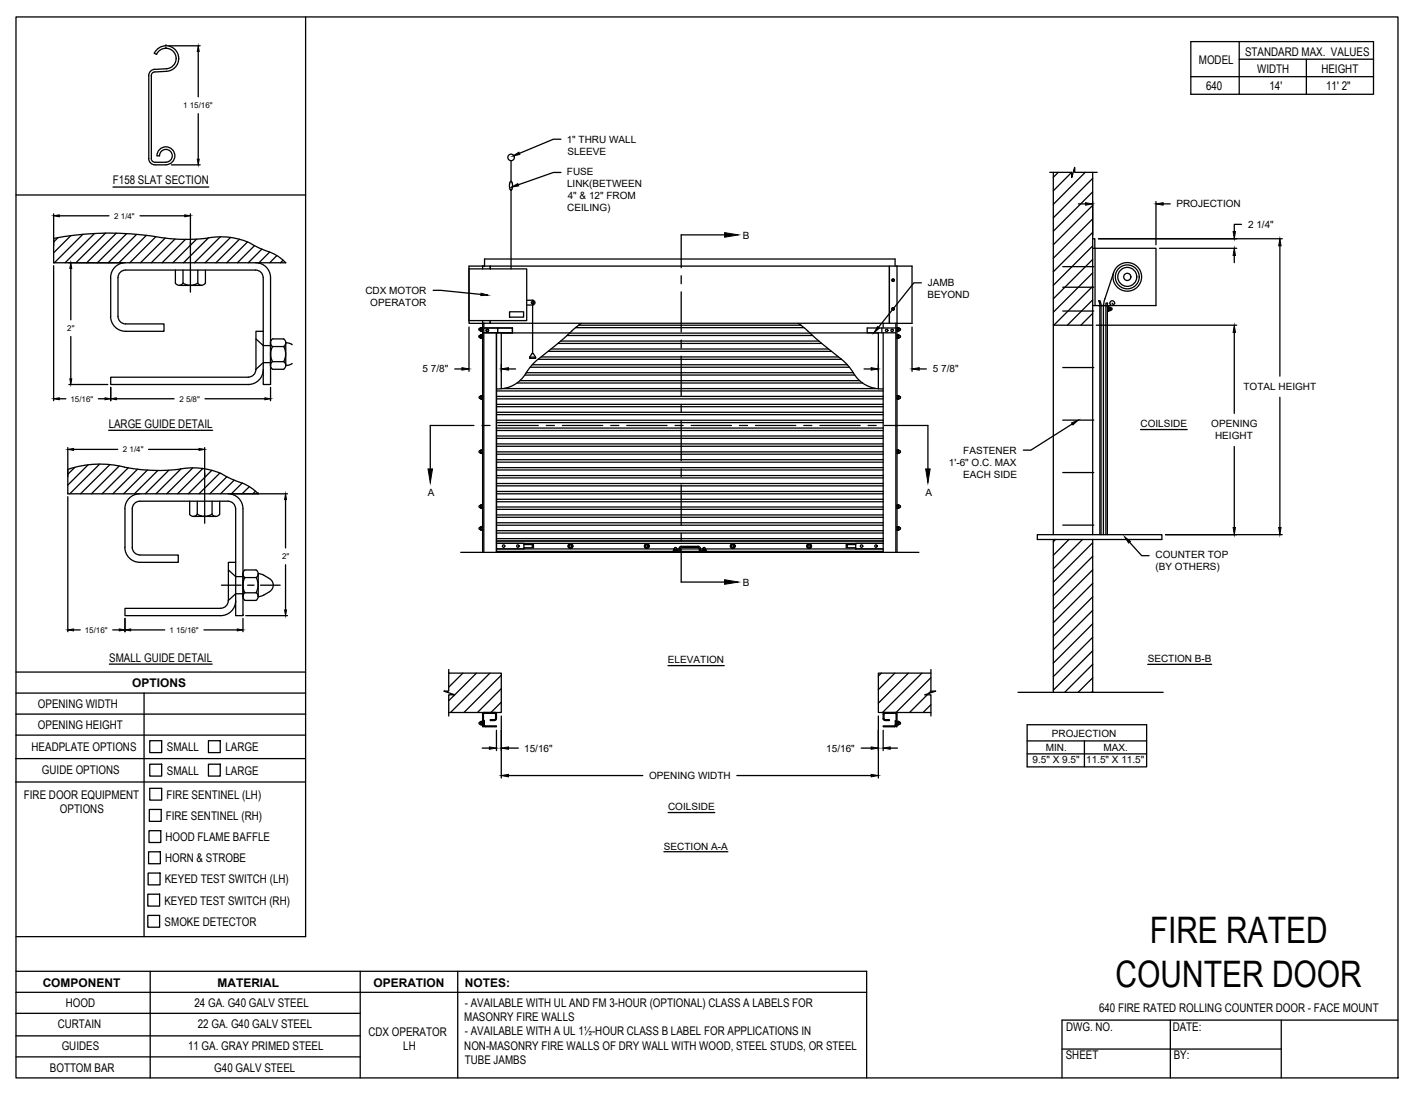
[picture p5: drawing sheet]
<svg xmlns="http://www.w3.org/2000/svg" width="279mm" height="216mm" viewBox="0 0 279 216" stroke-linecap="round" stroke-linejoin="round" font-family="sans-serif">
<!-- layer: ANNOTATIONS -->
<g fill="none" stroke="#000" stroke-width=".25">
<path d="M33.3 9h6.2M39.1 10.2v8.9M33.8 32.5h5.7M39.1 22.4v9M110.7 27.5h-1.5l-6.7 2.8M110.7 34h-1.5l-6.9 2.5M215.6 39.8v6.6M228.1 39.8v8.5M10.6 42.2v6.3M10.6 52.4v26.7M11.7 42.6h9.8M13.6 51.9h10.6"/>
<path d="M14 53v10.1M27.6 42.6h8.8M37.6 42.2v6.3M85.5 57.3h1.5l7.9 .8M181.8 55.8h-1.5l-7 8.8M212.8 40.2h1.4M216.7 47.1h36.3M228.8 49h15.2M229.5 40.2h1.4M243.5 50.4v1.4M245 44.3h-1.5v1.4M252.5 48.5v25.7"/>
<path d="M11.7 78.7h1.3M13.6 75.9h7.7M14 66.4v8.4M19.4 78.7h1.3M21.8 76.5v2.6M23 78.7h11.4M40.4 78.7h11.9M53.4 76.5v2.6M89.7 72.8h1.4M92.5 64.5v8.8M98.9 71.9v1.4M100.3 72.8h1.4"/>
<path d="M170.5 72.8h1.4M173.3 71.9v1.4M180 64.5v8.8M181.4 72.8h1.4M216.3 64.2h27.7M243.5 65.6v16M252.5 78.4v25.7M13.4 88.3v5.8M13.4 98v26.7M14.5 88.7h8.7M29.3 88.7h10M40.4 88.3v5.8"/>
<path d="M45.6 97.5h11.1M56.3 98.6v9.5M211.6 83.7l-8.2 5.1h-1.5M225 84.8h9.3M243.5 88.1v16M56.3 111.4v9M222.9 107l2.4 2.7h1.4M230 105.5h23M14.5 124.3h1.3M22.2 124.3h1.3M24.7 122v2.7M25.8 124.3h6.7"/>
<path d="M40.2 124.3h6.6M47.9 122v2.7M48.5 121.5h8.2M131.8 131.4h11.1M226.5 131.1h12.6M95.1 147.6h1.5M98 144.1v4M98.9 141.3v12.2M100.3 147.6h2M100.3 153.1h26.5M145.4 153.1h26.5M169.9 147.6h2"/>
<path d="M173.3 141.3v12.2M174.3 144.1v4M175.7 147.6h1.4M202.7 143h23.6v8.3h-23.6zM202.7 146.2h23.6M202.7 148.8h23.6M214 146.2v5.1M131 168.1h12.6M131.8 160.4h9.2"/>
</g>
<g fill="#000" stroke="#000" stroke-width=".2">
<path d="M39.1 9l.2 1.2h-.4zM38.9 31.4h.4l-.2 1.1zM100.9 36.9l1.3-.7 .1 .5zM101.2 30.8l1.2-.8 .2 .5zM10.6 42.6l1.1-.2v.4zM14 51.9l.2 1.1h-.4zM36.4 42.4l1.2 .2-1.2 .2zM94.9 57.9l1.4 .4h-1.4zM214.2 40l1.4 .2-1.4 .3zM228.1 40.2l1.4-.2v.5zM243.5 49l.3 1.4h-.5zM243.3 45.7h.5l-.3 1.4z"/>
<path d="M252.5 47.1l.3 1.4h-.5zM10.6 78.7l1.1-.2v.4zM13.8 74.8h.4l-.2 1.1zM20.7 78.5l1.1 .2-1.1 .2zM21.8 78.7l1.2-.2v.4zM52.3 78.5l1.1 .2-1.1 .2zM91.1 72.6l1.4 .2-1.4 .2zM98.9 72.8l1.4-.2v.4zM171.9 72.6l1.4 .2-1.4 .2zM173.1 64.5l.4 .2-1.1 1zM180 72.8l1.4-.2v.4zM243.5 64.2l.3 1.4h-.5z"/>
<path d="M13.4 88.7l1.1-.2v.4zM39.3 88.5l1.1 .2-1.1 .2zM56.3 97.5l.2 1.1h-.3zM211.4 83.5l1.4-.6-1.1 1zM221.9 106l1.2 .8-.4 .4zM243.3 104.1h.5l-.3 1.4zM252.3 104.1h.5l-.3 1.4zM13.4 124.3l1.1-.2v.4zM23.5 124.1l1.2 .2-1.2 .2zM24.7 124.3l1.1-.2v.4zM46.8 124.1l1.1 .2-1.1 .2zM56.2 120.4h.3l-.2 1.1z"/>
<path d="M96.6 147.4l1.4 .2-1.4 .3zM98.9 147.6l1.4-.2v.5zM98.9 153.1l1.4-.3v.5zM171.9 147.4l1.4 .2-1.4 .3zM171.9 152.8l1.4 .3-1.4 .2zM174.3 147.6l1.4-.2v.5z"/>
</g>
<!-- layer: CDX OPERATOR LH -->
<g fill="none" stroke="#000" stroke-width=".25">
<path d="M100.6 37.3a.23 .23 0 0 0 .2 .2 .23 .23 0 0 0 .3-.2M100.6 36l-.1 .7 .1 .6M100.8 35.8l-.2 .2M100.8 35.8l.3 .2M100.8 31.7v4.1M100.8 37.5v15.6M101 36l.1 .3M101.1 37l-.1 .3M101.1 36.3v.7M207.1 34h4.4v1.1l.5-2.1v1h4.5M207.8 34v71.5M208.8 34l-1 1"/>
<path d="M211.5 34l-3.7 3.7M212 33.4l-.1 .2M214.1 34l-6.3 6.3M215.6 34v71.5M215.6 35.2l-7.8 7.8M215.6 37.9l-7.8 7.7M92.5 53.1h11.4v10.2h-11.4zM95.2 52.5v.6M95.6 52.5v-1.4h81v1.4M96.7 52.5v.6M103.9 59.3l1.2-.1a.48 .48 0 0 1 .5 .5 .48 .48 0 0 1-.5 .5h-1.2M105.1 59.7v10.1"/>
<path d="M175.5 52.5v11.3M177 52.5v56.5M209.7 56.7h6.1M209.7 52.6h6.1M215.6 49h12.5v11.3h-12.5M215.6 47.1h.4v1.9M215.6 40.5l-7.8 7.8M215.6 43.2l-7.8 7.8M215.6 45.9l-7.8 7.7M215.6 48.5l-7.8 7.8M215.6 51.2l-7.8 7.8M215.6 53.8l-7.8 7.8"/>
<path d="M215.6 56.5l-7.7 7.7M215.6 59.2l-5 5M216.1 49v11.3M216.8 59.4l.2 .9v45.2M216.8 59.4h.2M217 59.4l.3 .9M218.2 59.8h.3v.5M218.3 59.8l-.1 45.7M219.5 59.8l.2 .3 .2-.1a.47 .47 0 0 0-.4-.6 .47 .47 0 0 0-.5 .4 .47 .47 0 0 0 .5 .5M219.8 53.8l-1.8 5.2-.3 1.4v45.1M94.6 64.8l-.1 .3 .3 .2M94.6 78.3v.2l.2 .2"/>
<path d="M94.7 66.2l.2-.1v.6l-.2-.1M94.7 65.2l.2 .1M94.7 66.2l-.2 .2 .3 .3M94.7 64.8l-.1 .1M94.8 78.6l.1 .1M94.9 64.7l-.2 .1M94.9 64.7v.6M94.9 78.1l-.3 .2M94.9 78.2v.5M94.9 64.8v.5l.3 .1M94.9 66.2v.4M94.9 66.6v.2h.3"/>
<path d="M94.9 78.1v.1l.3 .1M94.9 66.3h.3M94.9 66.6h.3M94.9 64.8h.3M94.9 65.2h.3M94.9 78.6h.3M94.9 78.2v.6M95 78.1h.2v.1M95.2 64.7v.7M95.2 66.1v.7M95.2 78.2v.5l-.3 .1M95.2 64.7h-.3v.1"/>
<path d="M95.2 66.1h-.3v.1M95.2 63.3v45.7M95.2 63.8h81.8M95.4 63.8h-2.9v-11.3h87.5v11.3h-2.9M95.5 63.8v45.2M95.5 64.7h5.6v1h-5.6M95.6 63.8h.1M96.7 63.3v.5M98 78.7h76.3M98 78.2h76.3M98 79.8h76.3M98 77.2h76.3"/>
<path d="M98 65.7v43.3M98.2 64.7v1M99.4 76.7h73.4M100.5 61.5h2.8v1.1h-2.8zM102 75.6h68.2M102.6 75.1h67M103.6 74h65.1M103.9 73.6h64.5M104.5 70.5h1.2v.2h-1.2zM104.5 70.5l.5-.7h.2l.5 .7M104.6 72.5h63M105 72h62.2"/>
<path d="M106.2 70.9h59.8M106.2 70.8l-1.7 1.8a7.3 7.3 0 0 1-5 4l-1.5 .1M106.8 70.4h58.6M108.2 69.3h55.9M108.8 68.9h54.7M110.1 67.8h52M110.6 67.3h51M111.9 66.2h48.4M112.4 65.7h47.4M112.4 65.7h-13.5v11M113.6 64.7h45M114.2 64.2h43.9"/>
<path d="M114.7 63.8l-1.5 1.2a63.2 63.2 0 0 1-7 5.9M157.5 63.8l1.5 1.2a68.7 68.7 0 0 0 7 5.9M159.8 65.7h13.5v11.1M166 70.8l1.7 1.8a7.3 7.3 0 0 0 5 4l1.5 .1M174 64.7v1M174.3 63.8v.9M174.3 65.7v43.3M176.8 64.7h-5.7v1h5.7M176.8 63.8v45.2M177 66.6v.2h.3v-.2M177 66.2v-.1h.3v.1M177 64.8v-.1h.3v.1"/>
<path d="M177 78.2v-.1h.3v.1M177 66.3h.3M177 66.6h.3M177 64.8h.3M177 65.2h.3M177 66.2v.4M177 64.8v.6l.3-.1v-.5M177 78.2l.1 .6 .2-.1v-.5M177.1 78.3h.2M177.1 78.6h.2M177.3 66.2v.4M177.3 64.7l.3 .2"/>
<path d="M177.3 78.1l.3 .2M177.4 64.7v.6M177.4 78.2v.5M177.5 65.2l-.2 .1M177.5 78.6l-.2 .1M177.6 66.3v.3M177.6 64.8v.3M177.6 78.3v.3M177.6 66.3l-.2-.1-.1 .5 .2-.1M177.6 66.6l-.1 .1M177.6 65.2l-.1 .1M177.6 78.6l-.1 .1"/>
<path d="M207.8 64.2h7.8M209.7 72.5h6.1M209.7 61.4h6.1M215.6 61.8l-2.3 2.4M217.3 60.3h1.2v45.2M217.3 60.3v45.2M218.5 60.5h.2v.9h-.2M218.8 60.8v.4l.2-.1v-.3M218.8 61.1v.2h.2v-.2M218.8 60.8v-.2h.2v.2M218.8 60.8h.2M219.2 61.2h-.1"/>
<path d="M219.2 61.2l.2-.3-.3-.2v.6M94.6 99.8l-.1 .2 .3 .2M94.7 88.9h.2v.5M94.7 99.7h.2v.5h-.2M94.7 89.4h.2M94.7 88.9l-.2 .2 .3 .3M94.7 99.7l-.1 .1M94.9 89v.3M94.9 99.8v.3M94.9 89.3v.2h.3M94.9 99.6v.2M94.9 99.6h.3"/>
<path d="M94.9 99.8h.3M94.9 89.3h.3M95.2 89v.3M95.2 88.8v.1M95.2 99.6v.7M95.2 89.3v.2M95.2 88.8l-.3 .1 .3 .1M98 92.8h76.3M98 92.3h76.3M98 95.9h76.3M98 95.4h76.3M98 93.9h76.3"/>
<path d="M98 94.3h76.3M98 99h76.3M98 98.5h76.3M98 97h76.3M98 97.5h76.3M98 89.6h76.3M98 89.2h76.3M98 90.7h76.3M98 91.2h76.3M98 86.5h76.3M98 86h76.3M98 87.6h76.3"/>
<path d="M98 88.1h76.3M98 83.4h76.3M98 82.9h76.3M98 84.5h76.3M98 85h76.3M98 81.8h76.3M98 81.4h76.3M98 80.3h76.3M177 89.3v.2h.3v-.2M177 99.8h.3M177 88.8h.3v.1h-.3zM177 99.8v.3"/>
<path d="M177 89v.3h.3M177.3 99.6v.2M177.3 99.8v.3M177.3 89v.3M177.3 99.6h-.3v.2M177.5 89.4h-.2M177.5 88.9h-.2l.1 .5M177.5 88.9l.1 .1M177.6 99.8v.3M177.6 89v.3M177.6 99.8l-.2-.1-.1 .5h.2M177.6 89.3l-.1 .1"/>
<path d="M209.7 82.9h6.1M209.7 93.3h6.1M90.9 109h90.4M94.7 104h.2v.6M94.7 104.5h.2M94.7 104.1l-.2 .2 .3 .2M94.9 100.2v.1h.3M94.9 104.1h.3M94.9 100.2h.3M95.2 103.9v.6M95.2 104.5v.1M95.2 103.9l-.3 .1v.5"/>
<path d="M95.2 104.5l-.3 .1h.3M98 103.7h76.3M98 103.2h76.3M98 102.1h76.3M98 101.6h76.3M98 100.1h76.3M98 100.5h76.3M98 108.8h76.3M98 107.2h76.3M98 108.3h35M98 106.8h76.3M98 105.2h76.3"/>
<path d="M98 104.7h76.3M98 106.3h76.3M103.4 107.5h1.9v.6h-1.9M103.4 107.2v1.1M105 107.5v.6M112.3 107.4h.5l.2 .4-.2 .4h-.5l-.2-.4zM127.4 107.4h.5l.2 .4-.2 .4h-.5l-.2-.4zM132.9 108.7h.2M132.9 108.5v.2M133.1 108.7h.4M133.1 108.5v.2M133.5 108.5v.2"/>
<path d="M133.5 108.4l-.2-.4-.3 .4h.6M133.5 108.3h.5M133.6 108.4l-.7 .1M133.6 108.5v.2h-.2M134.2 108.3h3.8M134.5 107.8a.7 .7 0 0 0-.6 .9l-1.1 .1v.2M134.5 108l-.3 .3a.54 .54 0 0 1-.5 .7M134.5 108.1h3.3M134.5 107.8h3.3M137.7 107.8a.7 .7 0 0 1 .6 .9l1.1 .1v.2M137.7 108l.3 .3a.54 .54 0 0 0 .5 .7M138.2 108.3h.5"/>
<path d="M138.6 108.7h.1M138.7 108.4l-.1 .1v.2M138.8 108.4h.5M138.8 108.5v.2h.3M138.8 108.1h.3M138.8 108.1l-.1 .3h.5l-.1-.3M139.1 108.7h.2M139.1 108.5v.2M139.2 108.3h35.1M139.3 108.5v.2M144.4 107.4h.4l.3 .4-.3 .4h-.4l-.3-.4zM159.4 107.4h.5l.2 .4-.2 .4h-.5l-.2-.4z"/>
<path d="M167.2 107.5v.6M168.8 107.5h-1.8v.6h1.8M168.8 107.2v1.1M177 104.5l.3 .1h-.3zM177 100.1v.2h.3v-.1M177 104.1h.3M177 100.2h.3M177 104.5v-.5l.3-.1v.6M177.5 104.5h-.2M177.6 104.1v.3M177.6 104.1l-.3-.1 .1 .6M177.6 104.4l-.1 .1"/>
<path d="M177.6 100.1l-.1 .1M204.7 105.5h24.6v1h-24.6zM207.8 106.5v30.1M208.3 106.5l-.5 .4M209.7 103.6h6.1M210.9 106.5l-3.1 3.1M213.6 106.5l-5.8 5.7M215.6 106.5v30.1M215.6 107.1l-7.8 7.8M215.6 109.8l-7.8 7.8M215.6 112.5l-7.8 7.7M215.6 115.1l-7.8 7.8"/>
<path d="M215.6 117.8l-7.8 7.8M87.8 136.4l-.1 .1M88.5 132.8h10.4v7.8h-10.4M88.5 132.1v4.3h-.9l2.1 .7h-1.2v4.2M88.7 132.8l-.2 .1M91.3 132.8l-2.8 2.8M94 132.8l-5.5 5.5M96.7 132.8l-7.8 7.8M98.9 133.2l-7.4 7.4M98.9 135.9l-4.7 4.7M98.9 138.6l-2 2M173.9 132.8l-.6 .6"/>
<path d="M176.6 132.8l-3.3 3.3M179.2 132.8l-5.9 6M181.9 132.8l-7.8 7.8M183 137.1l-3.5 3.5M183.7 132.8h-10.4v7.8h10.4M183.7 136.4h.9l-2.1 .7h1.2v4.2M183.7 132.1v4.3M183.7 133.7l-6.9 6.9M183.7 136.4l-.5 .5M183.7 139.1l-1.6 1.5M200.9 136.6h28.6M215.6 120.5l-7.8 7.7"/>
<path d="M215.6 123.1l-7.8 7.8M215.6 125.8l-7.8 7.7M215.6 128.4l-7.8 7.8M215.6 131.1l-5.5 5.5M215.6 133.8l-2.9 2.8M215.6 136.4l-.2 .2M94.7 142.5h.2v.5h-.2M94.7 142.5l-.2 .2 .3 .3M94.9 142.5v.4M94.9 142.9v.2h.3M94.9 142.9h.5l.3 .4h2.3v.1h-2.3l-.3-.3M95.2 142.5v.4"/>
<path d="M95.2 142.4v.1M95.2 142.9v.2M95.2 142.4h-.3v.1h.5l.2-.1M95.2 142.5v.5M95.4 143.1v-.9h.2v.9M95.4 140.9v2.5h-.2v-2.5l.2-.3h2.4l.2 .3v.9l-.4 .4M95.6 140.8l-.2 .1M95.6 140.8h2M97.6 140.8l.2 .1-.1 1.1h-1v.2h.9M174.2 141.8l.4 .4M174.3 140.9v.9M174.6 140.8l-.2 .1v.9l.2 .2"/>
<path d="M174.6 140.6l-.4 .3M174.6 140.6h2l.3 .2 .1 2.6h-.2v-2.5l-.2-.1M174.6 142h.9v.2h-.9M174.6 140.8h2.1M176.7 142.4l.1 .1h.5v-.1h-.3v.1M176.7 143.1v-.9h.1v.9M177 142.9l-.5 .4h-2.2v.1h2.2l.3-.3M177 142.5v.5M177 142.9v.2h.3v-.2M177 142.5v.4h.3M177.3 142.5v.4M177.5 142.5h-.1l-.1 .5h.2"/>
<path d="M177.5 142.5l.1 .1M177.6 142.6v.3M177.6 142.9l-.1 .1"/>
<circle cx="100.8" cy="31.1" r=".65"/>
<circle cx="105.1" cy="59.7" r=".24"/>
<circle cx="176.2" cy="55.3" r=".24"/>
<circle cx="222.4" cy="54.6" r="2.83"/>
<circle cx="222.4" cy="54.6" r="1.87"/>
<circle cx="222.4" cy="54.6" r="2.36"/>
<circle cx="222.4" cy="54.6" r=".71"/>
<circle cx="96.1" cy="65.2" r=".24"/>
<circle cx="175" cy="65.2" r=".24"/>
<circle cx="176" cy="65.2" r=".24"/>
<circle cx="176.2" cy="60.9" r=".24"/>
<circle cx="99.4" cy="107.8" r=".24"/>
<circle cx="102.2" cy="107.8" r=".24"/>
<circle cx="112.6" cy="107.8" r=".48"/>
<circle cx="112.6" cy="107.8" r=".24"/>
<circle cx="127.6" cy="107.8" r=".48"/>
<circle cx="127.6" cy="107.8" r=".24"/>
<circle cx="144.6" cy="107.8" r=".48"/>
<circle cx="144.6" cy="107.8" r=".24"/>
<circle cx="159.6" cy="107.8" r=".48"/>
<circle cx="159.6" cy="107.8" r=".24"/>
<circle cx="170" cy="107.8" r=".24"/>
<circle cx="172.8" cy="107.8" r=".24"/>
</g>
<path d="M218.7 61.4h.1" fill="none" stroke="#000" stroke-width=".2"/>
<!-- layer: SECTION CUTS -->
<g fill="none" stroke="#000" stroke-width=".25">
<path d="M134.4 54.4v1.6M134.4 57.6v7.9M143 46.4h-8.6v6.4M134.4 67.1v1.6M134.4 70.3v7.9M134.4 79.8v1.6M93.5 84h-8.6v8.5M95.1 84h1.6M98.3 84h7.9M107.8 84h1.6M111 84h7.9M120.5 84h1.6"/>
<path d="M123.7 84h7.9M133.2 84h1.6M134.4 83v7.9M134.4 92.5v1.6M134.4 95.7v7.9M136.4 84h7.9M145.9 84h1.6M149.1 84h7.9M158.6 84h1.6M161.8 84h7.9M171.3 84h1.6M174.5 84h8.6v8.5"/>
<path d="M134.4 105.2v1.6M134.4 108.4v6.5h8.6"/>
</g>
<path d="M143 45.9l2.7 .5-2.7 .4zM84.5 92.5h.8l-.4 2.8zM182.6 92.5h.9l-.4 2.8zM143 114.4l2.7 .5-2.7 .4z" fill="#000" stroke="#000" stroke-width=".2"/>
<!-- layer: DETAILS -->
<g fill="none" stroke="#000" stroke-width=".25">
<path d="M30.5 13.7a1.23 1.23 0 0 0-1.1 1.2l-.1 16.4a1.26 1.26 0 0 0 1.3 1.2h2.1M30.6 14.2a.75 .75 0 0 0-.8 .7l.1 16.4a.72 .72 0 0 0 .7 .7h2.1a1.26 1.26 0 0 0 1.3-1.2 1.26 1.26 0 0 0-1.3-1.3 1.26 1.26 0 0 0-1.2 1.2l-.5 .1a1.76 1.76 0 0 1 1.8-1.8 1.76 1.76 0 0 1 1.7 1.8 1.76 1.76 0 0 1-1.8 1.7M32.7 9.5a2.02 2.02 0 0 1 2.1 2 2.02 2.02 0 0 1-2 2.1l-2.3 .1M32.7 9a2.53 2.53 0 0 1 2.6 2.5 2.53 2.53 0 0 1-2.4 2.6l-2.3 .1M32.7 9a2.53 2.53 0 0 0-2.3 1.5l.5 .2a2.02 2.02 0 0 1 1.8-1.2M32.7 9h.1M32.7 9.5h.1M10.6 47.1a61.2 61.2 0 0 1 22.9 0 34.7 34.7 0 0 0 9.2-.3 14 14 0 0 1 8.4 2.1l1.1 .5a9 9 0 0 1 4.2 2.5h-45.8zM11.5 46.9l-.9 .9M14 46.5l-3.4 3.4M16.4 46.2l-5.7 5.7M18.6 46.1l-5.8 5.8"/>
<path d="M20.8 46l-5.8 5.9M21.8 54.8v7.6M22.9 46l-5.8 5.9M24.8 51.8a2.95 2.95 0 0 0-3 3M25 46.1l-5.8 5.8M27 46.2l-5.6 5.7M28.9 46.4l-5.4 5.5M30.7 46.7l-5.1 5.2M32.6 47l-4.9 4.9M34.5 47.2l-4.7 4.7M34.6 53.3v2.6a.88 .88 0 0 0 1.5 0M35.4 56.3h4.4"/>
<path d="M36.1 55.9a2.7 2.7 0 0 0 2.9 0M36.1 53.3v2.6M36.6 47.2l-4.6 4.7M37.6 47.8v9.9M38.8 47.2l-4.7 4.7M39 55.9a.88 .88 0 0 0 1.5 0M39 53.3v2.6M40.5 53.3v2.6M41.1 46.9l-4.9 5M43.5 46.7l-5.1 5.2M45.5 46.9l-5 5M47.2 47.2l-4.6 4.7"/>
<path d="M48.8 47.8l-4.1 4.1M50.2 48.5l-3.4 3.4M50.4 51.8a2.95 2.95 0 0 1 3 3v21.1h-1.5v-21.1a1.54 1.54 0 0 0-1.5-1.5M50.4 53.3h-25.6a1.49 1.49 0 0 0-1.5 1.5v7.6a1.49 1.49 0 0 0 1.5 1.5h7.6v1.5h-7.6a2.95 2.95 0 0 1-3-3M51.7 49.2l-2.7 2.7M53.2 49.7l-2.1 2.2M54.6 50.4l-1.4 1.5M55.9 51.4l-.5 .5M50.5 72.9a1.49 1.49 0 0 1-1.5 1.5h-27.2v1.5h27.2a2.95 2.95 0 0 0 2.9-3M50.5 66.9l1.4 1.3h1.5M51.9 65.4h-1.4v7.5M53.4 71.6h-1.5l-1.4 1.3"/>
<path d="M53.4 67.6v4.6M53.8 71.4a.9 .9 0 0 0 0 1.5h2.2M53.8 68.4l-.4 1.3v.8l.4 .9M53.8 68.4h2.2M53.8 71.4h2.2M56 66.9a.9 .9 0 0 1 0 1.5M56 66.9h-2.2a.9 .9 0 0 0 0 1.5M56 68.4a3.1 3.1 0 0 1 0 3M56 71.4a.9 .9 0 0 1 0 1.5M57.7 68l-.5-.2-.8-.2v4.5l.8-.1 .5-.3M14.8 92.2l-1.4 1.4M17.4 91.7l-4 4"/>
<path d="M19.6 91.6l-5.8 5.9M21.7 91.7l-5.8 5.8M23.5 92l-5.5 5.5M25.3 92.3l-5.1 5.2M27.1 92.6l-4.8 4.9M27.6 98.9a1.49 1.49 0 0 0-1.5 1.5M27.6 97.5a2.95 2.95 0 0 0-3 2.9M27.6 98.9h17.4a1.49 1.49 0 0 1 1.5 1.5M29.1 92.8l-4.7 4.7M31.1 92.9l-4.6 4.6M33.3 92.8l-4.6 4.7M35.1 92.6a14.1 14.1 0 0 1 10.6 1.9l3.2 1.4 2 1.5"/>
<path d="M35.1 92.6a36.3 36.3 0 0 1-12.6-.8 19.8 19.8 0 0 0-9.1 .8v4.9h37.5M35.7 92.5l-4.9 5M37.4 98.9v2.6M38 92.3l-5.1 5.2M38.9 98.9v2.6M40 92.5l-5 5M40.4 93.4v9.9M41.8 92.8l-4.7 4.7M41.8 98.9v2.6M43.3 98.9v2.6M43.4 93.3l-4.1 4.2M44.8 94.1l-3.4 3.4"/>
<path d="M45 97.5a2.95 2.95 0 0 1 2.9 2.9M46.2 94.8l-2.7 2.7M47.8 95.3l-2.1 2.2M49.2 96.1l-1.4 1.4M50.4 96.9l-.5 .6M50.9 97.5h.1M24.6 108a2.95 2.95 0 0 0 3 3M24.7 100.4v7.6M26.1 100.4v7.6a1.49 1.49 0 0 0 1.5 1.5M27.6 109.5h7.6v1.5h-7.6M38.2 101.9h4.4M38.9 101.5a.88 .88 0 0 1-1.5 0"/>
<path d="M38.9 101.5a2.7 2.7 0 0 0 2.9 0M41.8 101.5a.88 .88 0 0 0 1.5 0M43.7 115.5h3.9M45 118.5a1.49 1.49 0 0 1-1.4 1.5M45.1 112.5l1.4 1.3h1.4M46.5 118.5a2.95 2.95 0 0 1-2.9 3h-18.9v-1.4h18.9M46.5 100.4v21.1h1.4v-21.1M46.5 111h-1.4v7.6M47.9 117.2h-1.4l-1.4 1.3M47.9 113.2v4.6M48.1 112.7l.3-.2h2.1a.88 .88 0 0 1 .1 1.5h-2.3a.9 .9 0 0 1-.2-1.3zM48.3 114a3 3 0 0 0 0 3 .9 .9 0 0 0 .1 1.5h2.1a.9 .9 0 0 0 .1-1.5"/>
<path d="M48.3 117h2.2M48.9 115.5h1.2M50.5 114a3.1 3.1 0 0 1 0 3M50.9 113.2l.9 .2a3.5 3.5 0 0 1 2.1 1.7 1.49 1.49 0 0 1-.7 1.7l-1.4 .8-.9 .1M50.9 113.2v4.5M51.4 115.5h3.9"/>
</g>
<path d="M10.6 51.9h.1M53.4 75.9h.1M13.4 97.5h.1M47.9 121.5h.1" fill="none" stroke="#000" stroke-width=".2"/>
<!-- layer: TITLE BLOCK -->
<g fill="none" stroke="#000" stroke-width=".25">
<path d="M3.2 3.3h272.6v209.4h-272.6zM60.3 3.3v181.5h-57.1M235 8.2h36v10.4h-36zM235 15.1h36M244.5 11.7h26.5M244.5 8.2v10.4M3.2 38.5h57.1M22.3 36.9h18.9M21.4 84.9h20.6M3.2 136.8h57.1M3.2 132.6h57.1M21.6 131.1h20.3"/>
<path d="M28.4 136.8v48M3.1 149.7h57.1M3.1 154.3h57.1M3.2 140.9h57.1M3.2 145.1h57.1M29.5 159.7h2.3v2.4h-2.3zM29.5 146.2h2.4v2.3h-2.4zM29.5 155.6h2.4v2.3h-2.4zM29.5 150.8h2.4v2.4h-2.4zM41.1 146.2h2.4v2.3h-2.4zM41.1 150.8h2.4v2.4h-2.4zM29.2 176.5h2.3v2.3h-2.3z"/>
<path d="M29.2 172.3h2.4v2.3h-2.4zM29.3 168.1h2.3v2.4h-2.3zM29.4 163.9h2.3v2.4h-2.3zM3.2 200h67.9M3.2 195.8h167.8M3.2 191.7h167.8v21M29.2 180.7h2.3v2.3h-2.3zM29.6 191.7v21M71.1 191.7v21M90.3 191.7v21M3.2 208.6h67.9M3.2 204.4h67.9"/>
<path d="M209.6 207h43.2M230.9 201.3v11.4M252.8 201.3v11.4M275.8 201.3h-66.2v11.4"/>
</g>
<!-- layer: 0 -->
<path d="M257.8 11.7v6.9" fill="none" stroke="#000" stroke-width=".25"/>
<g font-size="7.2">
<text x="226.9" y="186.2">FIRE RATED</text>
<text x="220.1" y="194.8">COUNTER DOOR</text>
</g>
<g font-size="2.4">
<text x="245.7" y="11.1">STANDARD MAX. VALUES</text>
<text x="236.6" y="12.7">MODEL</text>
<text x="238" y="17.8">640</text>
<text x="248.1" y="14.4">WIDTH</text>
<text x="250.5" y="17.8">14'</text>
<text x="260.7" y="14.4">HEIGHT</text>
<text x="261.7" y="17.8">11' 2&quot;</text>
<text x="22.3" y="36.4">F158 SLAT SECTION</text>
<text x="21.4" y="84.4">LARGE GUIDE DETAIL</text>
<text x="21.6" y="130.6">SMALL GUIDE DETAIL</text>
<text x="26.1" y="135.5">OPTIONS</text>
<text x="7.5" y="139.7">OPENING WIDTH</text>
<text x="7.5" y="143.9">OPENING HEIGHT</text>
<text x="6.2" y="148.2">HEADPLATE OPTIONS</text>
<text x="32.9" y="148.3">SMALL</text>
<text x="44.5" y="148.3">LARGE</text>
<text x="8.3" y="152.8">GUIDE OPTIONS</text>
<text x="32.9" y="152.9">SMALL</text>
<text x="44.5" y="152.9">LARGE</text>
<text x="4.7" y="157.6">FIRE DOOR EQUIPMENT</text>
<text x="11.8" y="160.4">OPTIONS</text>
<text x="32.7" y="161.8">FIRE SENTINEL (RH)</text>
<text x="32.9" y="157.6">FIRE SENTINEL (LH)</text>
<text x="32.7" y="166">HOOD FLAME BAFFLE</text>
<text x="32.6" y="170.2">HORN &amp; STROBE</text>
<text x="32.4" y="178.5">KEYED TEST SWITCH (RH)</text>
<text x="32.5" y="174.3">KEYED TEST SWITCH (LH)</text>
<text x="32.5" y="182.7">SMOKE DETECTOR</text>
<text x="8.4" y="194.7">COMPONENT</text>
<text x="42.9" y="194.7">MATERIAL</text>
<text x="73.7" y="194.7">OPERATION</text>
<text x="91.7" y="194.7">NOTES:</text>
<text x="11.4" y="202.8">CURTAIN</text>
<text x="13" y="198.8">HOOD</text>
<text x="38.4" y="198.6">24 GA. G40 GALV STEEL</text>
<text x="39" y="202.9">22 GA. G40 GALV STEEL</text>
<text x="91.6" y="201.5">MASONRY FIRE WALLS</text>
<text x="91.7" y="198.6">- AVAILABLE WITH UL AND FM 3-HOUR (OPTIONAL) CLASS A LABELS FOR</text>
<text x="210.4" y="203.6">DWG. NO.</text>
<text x="216.9" y="199.8">640 FIRE RATED ROLLING COUNTER DOOR - FACE MOUNT</text>
<text x="231.4" y="203.4">DATE:</text>
<text x="12.2" y="207.3">GUIDES</text>
<text x="37.1" y="207.2">11 GA. GRAY PRIMED STEEL</text>
<text x="72.7" y="204.5">CDX OPERATOR</text>
<text x="79.6" y="207.3">LH</text>
<text x="91.6" y="207.2">NON-MASONRY FIRE WALLS OF DRY WALL WITH WOOD, STEEL STUDS, OR STEEL</text>
<text x="91.7" y="204.3">- AVAILABLE WITH A UL 1½-HOUR CLASS B LABEL FOR APPLICATIONS IN</text>
<text x="210.3" y="209.1">SHEET</text>
<text x="231.6" y="209">BY:</text>
<text x="9.8" y="211.5">BOTTOM BAR</text>
<text x="42.3" y="211.6">G40 GALV STEEL</text>
<text x="91.7" y="210">TUBE JAMBS</text>
</g>
<g font-size="2">
<text x="111.8" y="28.2">1&quot; THRU WALL</text>
<text x="111.9" y="34.6">FUSE</text>
<text x="112" y="30.5">SLEEVE</text>
<text x="111.9" y="36.9">LINK(BETWEEN</text>
<text x="111.9" y="41.7">CEILING)</text>
<text x="112" y="39.3">4&quot; &amp; 12&quot; FROM</text>
<text x="232.1" y="40.9">PROJECTION</text>
<text x="146.6" y="47.1">B</text>
<text x="246.3" y="45">2 1/4&quot;</text>
<text x="72.1" y="58">CDX MOTOR</text>
<text x="183" y="58.9">BEYOND</text>
<text x="183.1" y="56.5">JAMB</text>
<text x="73.1" y="60.4">OPERATOR</text>
<text x="83.4" y="73.5">5 7/8&quot;</text>
<text x="184.1" y="73.5">5 7/8&quot;</text>
<text x="245.4" y="77">TOTAL HEIGHT</text>
<text x="190.1" y="89.6">FASTENER</text>
<text x="225" y="84.3">COILSIDE</text>
<text x="239" y="84.3">OPENING</text>
<text x="239.8" y="86.7">HEIGHT</text>
<text x="187.2" y="91.9">1'-6&quot; O.C. MAX</text>
<text x="190.1" y="94.3">EACH SIDE</text>
<text x="84.4" y="97.9">A</text>
<text x="182.6" y="97.9">A</text>
<text x="228" y="112.6">(BY OTHERS)</text>
<text x="228" y="110.2">COUNTER TOP</text>
<text x="146.6" y="115.6">B</text>
<text x="131.8" y="130.9">ELEVATION</text>
<text x="226.5" y="130.7">SECTION B-B</text>
<text x="103.4" y="148.3">15/16&quot;</text>
<text x="163" y="148.3">15/16&quot;</text>
<text x="206.3" y="148.2">MIN.</text>
<text x="207.6" y="145.4">PROJECTION</text>
<text x="217.7" y="148.2">MAX.</text>
<text x="128.1" y="153.8">OPENING WIDTH</text>
<text x="203.8" y="150.6">9.5&quot; X 9.5&quot;</text>
<text x="214.3" y="150.6">11.5&quot; X 11.5&quot;</text>
<text x="131.8" y="159.9">COILSIDE</text>
<text x="131" y="167.7">SECTION A-A</text>
</g>
<g font-size="1.6">
<text x="36.2" y="21.3">1 15/16&quot;</text>
<text x="22.5" y="43.1">2 1/4&quot;</text>
<text x="13.3" y="65.3">2&quot;</text>
<text x="13.9" y="79.2">15/16&quot;</text>
<text x="35.4" y="79.2">2 5/8&quot;</text>
<text x="24.3" y="89.2">2 1/4&quot;</text>
<text x="55.6" y="110.4">2&quot;</text>
<text x="16.7" y="124.9">15/16&quot;</text>
<text x="33.4" y="124.9">1 15/16&quot;</text>
</g>
</svg>
